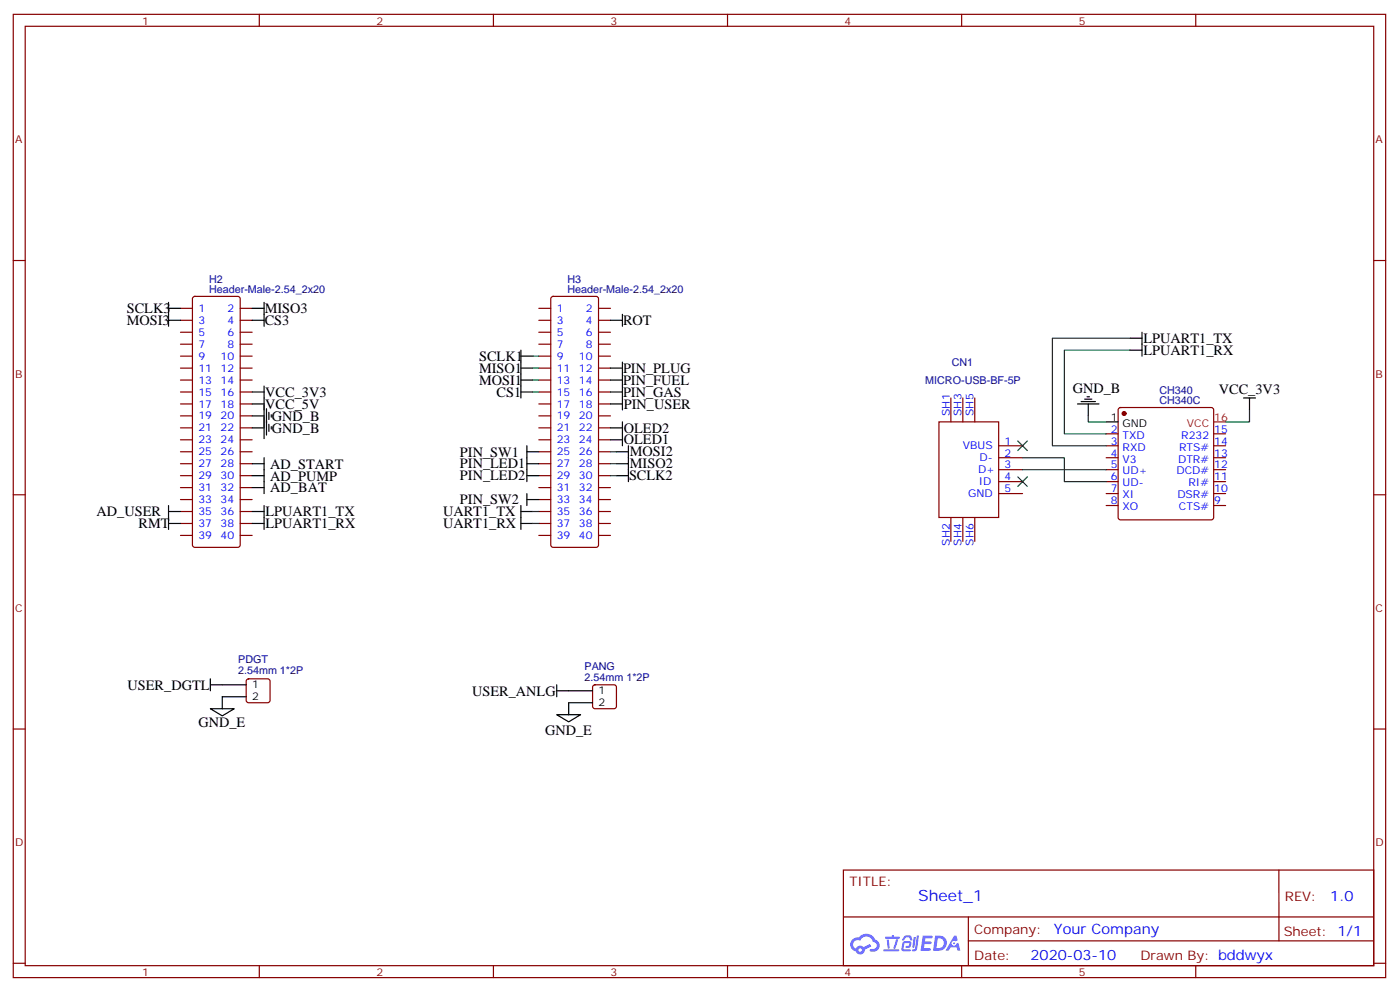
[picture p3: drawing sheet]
<svg xmlns="http://www.w3.org/2000/svg" width="413mm" height="293mm" viewBox="0 0 413 293" stroke-linecap="round" stroke-linejoin="round" font-family="sans-serif">
<g fill="none" stroke="#870000" stroke-width=".35">
<path d="M3.9 4.2h405.4v284.4h-405.4zM7.4 7.8h398.3v277.2h-398.3zM76.6 4.2v3.6M145.7 4.2v3.6M214.9 4.2v3.6M284 4.2v3.6M353.2 4.2v3.6M3.9 76.9h3.5M405.7 76.9h3.6M3.9 146h3.5M405.7 146h3.6M3.9 215.2h3.5"/>
<path d="M405.7 215.2h3.6M249.1 256.8h156.6v28.2h-156.6zM377.7 256.8v20.9M249.1 270.7h156.5M286 277.7h119.6M286 270.7v14.1M3.9 284.3h3.5M76.6 285v3.6M145.7 285v3.6M214.9 285v3.6M284 285v3.6M353.2 285v3.6"/>
<path d="M405.7 284.3h3.6"/>
</g>
<g fill="#5487ff">
<path d="M272.5 276.2h2.6l.3 .2-.1 .5-2 .1-.1 .9h1.6l.4 .4-.4 .4h-1.7l-.2 1.2h1.8l.2 .3-.2 .4h-2.8z"/>
<path d="M281.8 276.2h.7l.3 1.3-.6 .4a.74 .74 0 0 0-1.1 .3 .74 .74 0 0 0 .5 1 .74 .74 0 0 0 .9-.7l.5-.2 .6 2.3h-.8l-.2-.9h-1.9l-.5 .9h-.9z"/>
<path d="M269.9 276.6h.6l-.4 2.9a.31 .31 0 0 1-.4 .3 .31 .31 0 0 1-.2-.3z"/>
<path d="M270.8 276.1h.6l-.5 4a.89 .89 0 0 1-.7 .7 .89 .89 0 0 1-.9-.3l1-.5z"/>
<path d="M267.1 276.3l.7-.2 1.1 .1 .6 1.3-.6 .1-.4-.9-1 .1a.95 .95 0 0 1-1 .8l-.1-.2z"/>
<path d="M266.8 278l1.8-.2a1.04 1.04 0 0 1 .6 1.1 1.04 1.04 0 0 1-.9 .9h-.6a.29 .29 0 0 1-.3-.3 .29 .29 0 0 1 .3-.3h.7l.2-.8h-1.5l-.3 1.8h1.9a.29 .29 0 0 1 .3 .3 .29 .29 0 0 1-.3 .3h-2l-.4-.3 .2-2.1z"/>
<path d="M260.9 280.2h4.4a.3 .3 0 0 1 .3 .3 .3 .3 0 0 1-.3 .3h-4.3z"/>
<path d="M264.7 277.3h.6l-.5 1.7a1.02 1.02 0 0 1-.7 1.1l-.3-.3z"/>
<path d="M261.9 277.3h.6l.3 2.4-.3 .3-.3-.2z"/>
<path d="M261.5 276.5h1.9l.2-.5h.5l-.1 .5h1.5a.29 .29 0 0 1 .3 .3 .29 .29 0 0 1-.3 .3h-3.9z"/>
<path d="M276.2 276.2l-.6 4.4h1.4a2.27 2.27 0 0 0 2.7-2.2 2.27 2.27 0 0 0-2.8-2.2zM277 277a1.5 1.5 0 0 1 1.8 1.5 1.5 1.5 0 0 1-1.9 1.4h-.3z"/>
<path d="M251.8 277.3a2.09 2.09 0 0 0 1 3.6 1.37 1.37 0 0 0 1.5 .8 1.37 1.37 0 0 0 1.1-1.4l1.9-.9-.4-.7-1.8 .9a1.4 1.4 0 0 0-2.3 .4 1.32 1.32 0 0 1-.7-1.8 1.32 1.32 0 0 1 1.9-.5 2.02 2.02 0 0 1 2.1-1.2 2.02 2.02 0 0 1 1.8 1.6 1.09 1.09 0 0 1 1 1.3 1.09 1.09 0 0 1-1.5 .7 .41 .41 0 0 0-.5 .4 .41 .41 0 0 0 .4 .4 1.89 1.89 0 0 0 2.4-1.1 1.89 1.89 0 0 0-1.2-2.5 2.98 2.98 0 0 0-5-.6l-1 .2zM253.5 280.5a.55 .55 0 0 1 1.1 0 .55 .55 0 0 1-1.1 0z"/>
<circle cx="281.8" cy="278.4" r=".28"/>
</g>
<g fill="none" stroke="#870000" stroke-width=".35">
<path d="M53.3 91h3.5M53.3 94.5h3.5M53.3 98.1h3.5M57.1 87.7l.4-.2h12.7l.5 .2 .2 .5v72.7l-.2 .5-.5 .2h-12.7l-.5-.3-.2-.4v-72.7zM70.9 91h3.6M70.9 94.5h3.6M70.9 98.1h3.6M159.1 91h3.6M159.1 94.5h3.6M159.1 98.1h3.6M162.9 87.7l.5-.2h12.7l.5 .2 .2 .5v72.7l-.3 .5-.4 .2h-12.7l-.5-.3-.2-.4v-72.7zM176.8 91h3.5"/>
<path d="M176.8 94.5h3.5M176.8 98.1h3.5M53.3 101.6h3.5M53.3 105.1h3.5M53.3 108.7h3.5M53.3 112.2h3.5M53.3 115.7h3.5M53.3 119.2h3.5M70.9 101.6h3.6M70.9 105.1h3.6M70.9 108.7h3.6M70.9 112.2h3.6"/>
<path d="M70.9 115.7h3.6M70.9 119.2h3.6M159.1 101.6h3.6M159.1 105.1h3.6M159.1 108.7h3.6M159.1 112.2h3.6M159.1 115.7h3.6M159.1 119.2h3.6M176.8 101.6h3.5M176.8 105.1h3.5M176.8 108.7h3.5M176.8 112.2h3.5"/>
<path d="M176.8 115.7h3.5M176.8 119.2h3.5M280.8 117.5v7M284.4 117.5v7M287.9 117.5v7M53.3 122.8h3.5M53.3 126.3h3.5M53.3 129.8h3.5M53.3 133.3h3.5M53.3 136.9h3.5M70.9 122.8h3.6M70.9 126.3h3.6"/>
<path d="M70.9 129.8h3.6M70.9 133.3h3.6M70.9 136.9h3.6M159.1 122.8h3.6M159.1 126.3h3.6M159.1 129.8h3.6M159.1 133.3h3.6M159.1 136.9h3.6M176.8 122.8h3.5M176.8 126.3h3.5M176.8 129.8h3.5M176.8 133.3h3.5"/>
<path d="M176.8 136.9h3.5M277.3 124.5h17.7v28.3h-17.7zM295 131.6h7M295 135.1h7M295 138.6h7M326.7 128.1h3.5M326.7 131.6h3.5M326.7 135.1h3.5M326.7 138.6h3.5M330.5 120.5l.4-.2h26.9l.5 .2 .2 .5v31.8l-.3 .5-.4 .2h-26.9l-.5-.3-.2-.4v-31.8zM358.5 128.1h3.5M358.5 131.6h3.5"/>
<path d="M358.5 135.1h3.5M358.5 138.6h3.5M53.3 140.4h3.5M53.3 143.9h3.5M53.3 147.5h3.5M53.3 151h3.5M53.3 154.5h3.5M53.3 158h3.5M70.9 140.4h3.6M70.9 143.9h3.6M70.9 147.5h3.6M70.9 151h3.6"/>
<path d="M70.9 154.5h3.6M70.9 158h3.6M159.1 140.4h3.6M159.1 143.9h3.6M159.1 147.5h3.6M159.1 151h3.6M159.1 154.5h3.6M159.1 158h3.6M176.8 140.4h3.5M176.8 143.9h3.5M176.8 147.5h3.5M176.8 151h3.5"/>
<path d="M176.8 154.5h3.5M176.8 158h3.5M280.8 152.8v7M284.4 152.8v7M287.9 152.8v7M295 142.2h7M295 145.7h7M326.7 142.2h3.5M326.7 145.7h3.5M326.7 149.2h3.5M358.5 142.2h3.5M358.5 145.7h3.5"/>
<path d="M358.5 149.2h3.5M72.9 200.6l.5-.2h5.7l.5 .2 .2 .5v5.6l-.3 .5-.4 .2h-5.7l-.5-.2-.2-.5v-5.6zM175.2 202.3l.5-.2h5.7l.5 .2 .2 .5v5.7l-.3 .5-.4 .2h-5.7l-.5-.2-.2-.5v-5.7z"/>
</g>
<circle cx="332" cy="122.1" r=".53" fill="#870000" stroke="#870000" stroke-width=".35"/>
<g fill="none" stroke="#000" stroke-width=".35">
<path d="M49.8 89.3v7M49.8 94.5h3.5M49.8 91h3.5M74.5 94.5h3.5M74.5 91h3.5M78 89.3v7M180.3 94.5h3.5M183.8 92.8v3.5M333.8 99.8h3.5M337.3 98.1v7M74.5 119.2h3.5M74.5 115.7h3.5"/>
<path d="M78 113.9v15.6M153.8 115.7h3.6M153.8 112.2h3.6M153.8 108.7h3.6M153.8 103.4v14.1M153.8 105.1h3.6M180.3 119.2h3.5M180.3 115.7h3.5M180.3 112.2h3.5M180.3 108.7h3.5M183.8 106.9v14.1M318.2 119.2h6.4"/>
<path d="M319.3 118.5h4.2M320.4 117.8h2.1M321.1 117.1h.7M321.4 119.2v3.6M333.8 103.4h3.5M367.3 117.5h3.5M369 117.5v3.5M74.5 126.3h3.5M74.5 122.8h3.5M74.5 136.9h3.5M78 135.1v10.6M78.7 120.7v7.7"/>
<path d="M79.4 121.7v2.1M79.4 125.2v2.2M80.1 122.4v.7M80.1 125.9v.7M155.6 136.9h3.5M155.6 133.3h3.5M155.6 131.6v10.6M180.3 126.3h3.5M180.3 129.8h3.5M182.1 136.9h3.5M182.1 133.3h3.5M183.8 124.5v7.1"/>
<path d="M185.6 131.6v10.6M326.7 124.5h3.5M49.8 154.5h3.5M49.8 149.2v7.1M49.8 151h3.5M74.5 154.5h3.5M74.5 140.4h3.5M74.5 143.9h3.5M74.5 151h3.5M78 149.2v7.1M153.8 154.5h3.6M153.8 151h3.6"/>
<path d="M153.8 149.2v7.1M155.6 140.4h3.5M155.6 145.7v3.5M155.6 147.5h3.5M182.1 140.4h3.5M62.1 209.2h7.1l-3.5 2.1zM62.1 202.1h10.6M62.1 200.4v3.5M72.7 205.7h-7v3.5M164.4 211h7.1l-3.5 2.1zM164.4 203.9h10.6M164.4 202.1v3.6"/>
<path d="M175 207.4h-7v3.6"/>
</g>
<path d="M358.5 124.5h3.5" fill="none" stroke="#f00" stroke-width=".35"/>
<g fill="none" stroke="#008700" stroke-width=".35">
<path d="M333.8 99.8h-23v31.8h15.9M157.4 105.1h1.7M157.4 108.7h1.7M157.4 112.2h1.7M157.4 115.7h1.7M333.8 103.4h-19.4v24.7h12.3M180.3 136.9h1.8M180.3 133.3h1.8M302 135.1h12.4v7.1h12.3M302 138.6h24.7M321.4 122.8v1.7h5.3M369 121v3.5h-7"/>
<path d="M157.4 154.5h1.7M157.4 151h1.7M180.3 140.4h1.8"/>
</g>
<g fill="#000" stroke="#008700" stroke-width=".35">
<path d="M300.6 130.2l2.8 2.8zM303.4 130.2l-2.8 2.8z"/>
<path d="M300.6 140.8l2.8 2.8zM303.4 140.8l-2.8 2.8z"/>
</g>
<text font-size="4.6" fill="#00f" x="271.2" y="265.8">Sheet_1</text>
<g font-size="4.2">
<text x="37.4" y="96">MOSI3</text>
<text x="37.4" y="92.5">SCLK3</text>
<text x="78.2" y="92.4">MISO3</text>
<text x="78.2" y="96">CS3</text>
<text x="184" y="96">ROT</text>
<text x="337.7" y="101.2">LPUART1_TX</text>
<text x="141.5" y="106.6">SCLK1</text>
<text x="337.7" y="104.7">LPUART1_RX</text>
<text x="141.5" y="113.6">MOSI1</text>
<text x="141.5" y="110.1">MISO1</text>
<text x="184" y="113.6">PIN_FUEL</text>
<text x="184" y="110.1">PIN_PLUG</text>
<text x="78.4" y="117.1">VCC_3V3</text>
<text x="146.7" y="117.1">CS1</text>
<text x="184" y="117.1">PIN_GAS</text>
<text x="316.8" y="116">GND_B</text>
<text x="360" y="116.4">VCC_3V3</text>
<text x="78.4" y="120.7">VCC_5V</text>
<text x="80.3" y="124.2">GND_B</text>
<text x="184.3" y="120.6">PIN_USER</text>
<text x="80.3" y="127.7">GND_B</text>
<text x="184.3" y="127.7">OLED2</text>
<text x="184.3" y="131.2">OLED1</text>
<text x="135.9" y="134.8">PIN_SW1</text>
<text x="186" y="134.7">MOSI2</text>
<text x="79.8" y="138.3">AD_START</text>
<text x="79.8" y="141.8">AD_PUMP</text>
<text x="135.9" y="141.8">PIN_LED2</text>
<text x="135.9" y="138.3">PIN_LED1</text>
<text x="185.8" y="141.8">SCLK2</text>
<text x="186" y="138.3">MISO2</text>
<text x="79.8" y="145.4">AD_BAT</text>
<text x="135.9" y="148.9">PIN_SW2</text>
<text x="28.5" y="152.4">AD_USER</text>
<text x="40.9" y="155.9">RMT</text>
<text x="78.4" y="155.9">LPUART1_RX</text>
<text x="78.4" y="152.4">LPUART1_TX</text>
<text x="130.9" y="156">UART1_RX</text>
<text x="130.9" y="152.4">UART1_TX</text>
<text x="37.7" y="203.6">USER_DGTL</text>
<text x="139.4" y="205.3">USER_ANLG</text>
<text x="58.6" y="214.5">GND_E</text>
<text x="161" y="217">GND_E</text>
</g>
<g font-size="4.2" fill="#00f">
<text x="392.9" y="266.1">1.0</text>
<text x="311.3" y="275.6">Your Company</text>
<text x="304.3" y="283.4">2020-03-10</text>
</g>
<g font-size="3.9" fill="#800">
<text x="250.9" y="261.4">TITLE:</text>
<text x="379.5" y="266.1">REV:</text>
<text x="287.8" y="275.6">Company:</text>
<text x="379.1" y="276.2">Sheet: 1/1</text>
<text x="287.8" y="283.3">Date:</text>
<text x="336.8" y="283.4">Drawn By: bddwyx</text>
</g>
<g font-size="3.2" fill="#800">
<text x="42" y="7.2">1</text>
<text x="111.2" y="7.2">2</text>
<text x="180.3" y="7.2">3</text>
<text x="249.4" y="7.2">4</text>
<text x="318.6" y="7.2">5</text>
<text x="4.4" y="42.3">A</text>
<text x="406.3" y="42.3">A</text>
<text x="4.4" y="111.5">B</text>
<text x="406.3" y="111.5">B</text>
<text x="4.4" y="180.6">C</text>
<text x="406.3" y="180.6">C</text>
<text x="4.4" y="249.8">D</text>
<text x="406.3" y="249.8">D</text>
<text x="42" y="288">1</text>
<text x="111.2" y="288">2</text>
<text x="180.3" y="288">3</text>
<text x="249.4" y="288">4</text>
<text x="318.6" y="288">5</text>
</g>
<g font-size="3.2" fill="#000080">
<text x="61.8" y="83.5">H2</text>
<text x="167.6" y="83.5">H3</text>
<text x="61.8" y="86.4">Header-Male-2.54_2x20</text>
<text x="167.6" y="86.4">Header-Male-2.54_2x20</text>
<text x="281.1" y="107.9">CN1</text>
<text x="273.3" y="113.2">MICRO-USB-BF-5P</text>
<text x="342.4" y="119.2">CH340C</text>
<text x="342.4" y="116.3">CH340</text>
<text x="70.3" y="195.8">PDGT</text>
<text x="172.6" y="197.9">PANG</text>
<text x="70.3" y="199">2.54mm 1*2P</text>
<text x="172.6" y="201.1">2.54mm 1*2P</text>
</g>
<g font-size="3.2" fill="#00f">
<text x="58.6" y="92.1">1</text>
<text x="58.6" y="95.6">3</text>
<text x="67.2" y="92.1">2</text>
<text x="67.2" y="95.6">4</text>
<text x="164.4" y="92.1">1</text>
<text x="164.4" y="95.6">3</text>
<text x="173" y="92.1">2</text>
<text x="173" y="95.6">4</text>
<text x="58.6" y="99.1">5</text>
<text x="67.2" y="99.1">6</text>
<text x="164.4" y="99.1">5</text>
<text x="173" y="99.1">6</text>
<text x="58.6" y="102.7">7</text>
<text x="58.6" y="106.2">9</text>
<text x="65.1" y="106.2">10</text>
<text x="67.2" y="102.7">8</text>
<text x="164.4" y="102.7">7</text>
<text x="164.4" y="106.2">9</text>
<text x="171" y="106.2">10</text>
<text x="173" y="102.7">8</text>
<text x="58.6" y="109.7">11</text>
<text x="58.6" y="113.2">13</text>
<text x="65.1" y="109.7">12</text>
<text x="65.1" y="113.2">14</text>
<text x="164.4" y="109.7">11</text>
<text x="164.4" y="113.2">13</text>
<text x="171" y="109.7">12</text>
<text x="171" y="113.2">14</text>
<text x="58.6" y="116.8">15</text>
<text x="65.1" y="116.8">16</text>
<text x="164.4" y="116.8">15</text>
<text x="171" y="116.8">16</text>
<text x="58.6" y="120.3">17</text>
<text x="58.6" y="123.8">19</text>
<text x="65.1" y="120.3">18</text>
<text x="65.1" y="123.8">20</text>
<text x="164.4" y="120.3">17</text>
<text x="164.4" y="123.8">19</text>
<text x="171" y="120.3">18</text>
<text x="171" y="123.8">20</text>
<text x="280.5" y="122.8" transform="rotate(-90 280.5 122.8)">SH1</text>
<text x="284" y="122.8" transform="rotate(-90 284 122.8)">SH3</text>
<text x="287.5" y="122.8" transform="rotate(-90 287.5 122.8)">SH5</text>
<text x="58.6" y="127.4">21</text>
<text x="58.6" y="130.9">23</text>
<text x="65.1" y="127.4">22</text>
<text x="65.1" y="130.9">24</text>
<text x="164.4" y="127.4">21</text>
<text x="164.4" y="130.9">23</text>
<text x="171" y="127.4">22</text>
<text x="171" y="130.9">24</text>
<text x="296.7" y="131.2">1</text>
<text x="328" y="127.7">2</text>
<text x="328" y="131.2">3</text>
<text x="331.5" y="129.5">TXD</text>
<text x="348.9" y="129.5">R232</text>
<text x="358.6" y="131.2">14</text>
<text x="358.6" y="127.7">15</text>
<text x="58.6" y="134.4">25</text>
<text x="58.6" y="137.9">27</text>
<text x="65.1" y="134.4">26</text>
<text x="65.1" y="137.9">28</text>
<text x="164.4" y="134.4">25</text>
<text x="164.4" y="137.9">27</text>
<text x="171" y="134.4">26</text>
<text x="171" y="137.9">28</text>
<text x="284.4" y="132.6">VBUS</text>
<text x="289.3" y="136.2">D-</text>
<text x="296.7" y="134.8">2</text>
<text x="328" y="134.8">4</text>
<text x="331.5" y="133">RXD</text>
<text x="331.5" y="136.5">V3</text>
<text x="347.9" y="136.5">DTR#</text>
<text x="348.2" y="133">RTS#</text>
<text x="358.6" y="134.8">13</text>
<text x="58.6" y="141.5">29</text>
<text x="65.1" y="141.5">30</text>
<text x="164.4" y="141.5">29</text>
<text x="171" y="141.5">30</text>
<text x="288.9" y="139.7">D+</text>
<text x="289.1" y="143.2">ID</text>
<text x="296.7" y="138.3">3</text>
<text x="296.7" y="141.8">4</text>
<text x="328" y="138.3">5</text>
<text x="328" y="141.8">6</text>
<text x="331.5" y="140.1">UD+</text>
<text x="331.5" y="143.6">UD-</text>
<text x="347.5" y="140.1">DCD#</text>
<text x="351" y="143.6">RI#</text>
<text x="358.6" y="141.8">11</text>
<text x="358.6" y="138.3">12</text>
<text x="58.6" y="145">31</text>
<text x="58.6" y="148.5">33</text>
<text x="65.1" y="145">32</text>
<text x="65.1" y="148.5">34</text>
<text x="164.4" y="145">31</text>
<text x="164.4" y="148.5">33</text>
<text x="171" y="145">32</text>
<text x="171" y="148.5">34</text>
<text x="285.9" y="146.8">GND</text>
<text x="296.7" y="145.3">5</text>
<text x="328" y="145.3">7</text>
<text x="328" y="148.9">8</text>
<text x="331.5" y="147.1">XI</text>
<text x="347.7" y="147.1">DSR#</text>
<text x="358.6" y="148.9">9</text>
<text x="358.6" y="145.3">10</text>
<text x="58.6" y="152">35</text>
<text x="58.6" y="155.6">37</text>
<text x="65.1" y="152">36</text>
<text x="65.1" y="155.6">38</text>
<text x="164.4" y="152">35</text>
<text x="164.4" y="155.6">37</text>
<text x="171" y="152">36</text>
<text x="171" y="155.6">38</text>
<text x="331.5" y="150.6">XO</text>
<text x="348.2" y="150.6">CTS#</text>
<text x="58.6" y="159.1">39</text>
<text x="65.1" y="159.1">40</text>
<text x="164.4" y="159.1">39</text>
<text x="171" y="159.1">40</text>
<text x="280.5" y="161.1" transform="rotate(-90 280.5 161.1)">SH2</text>
<text x="284" y="161.1" transform="rotate(-90 284 161.1)">SH4</text>
<text x="287.5" y="161.1" transform="rotate(-90 287.5 161.1)">SH6</text>
</g>
<g font-size="3.2">
<text x="328" y="124.2">1</text>
<text x="331.5" y="125.9">GND</text>
<text x="74.5" y="203.2">1</text>
<text x="74.5" y="206.7">2</text>
<text x="176.8" y="205">1</text>
<text x="176.8" y="208.5">2</text>
</g>
<g font-size="3.2" fill="#f00">
<text x="350.6" y="125.9">VCC</text>
<text x="358.6" y="124.2">16</text>
</g>
</svg>
